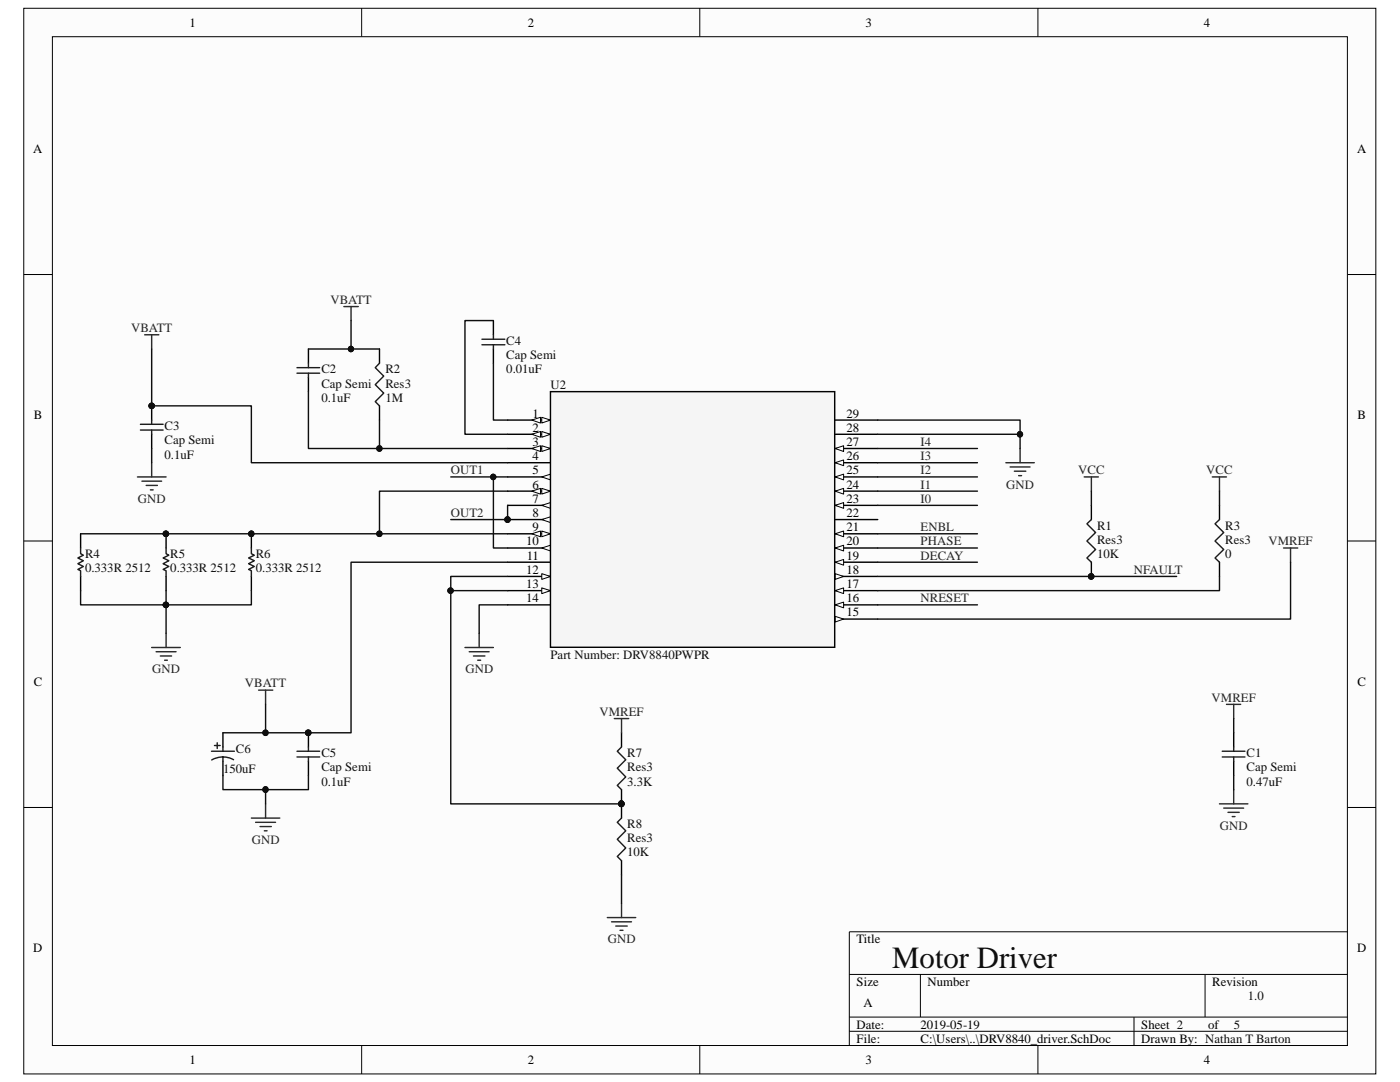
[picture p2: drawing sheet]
<svg xmlns="http://www.w3.org/2000/svg" width="279mm" height="216mm" viewBox="0 0 279 216" stroke-linecap="round" stroke-linejoin="round" font-family="sans-serif">
<path d="M4.8 1.7h269.8v212.6h-269.8z" fill="#fcfcfc"/>
<path d="M4.7 1.7h269.9v212.6h-269.9z" fill="none" stroke="#000" stroke-width=".2"/>
<path d="M10.5 7.4h258.4v201.2h-258.4z" fill="#fcfcfc"/>
<g fill="none" stroke="#000" stroke-width=".2">
<path d="M10.5 7.3h258.4v201.3h-258.4zM72.2 1.6v5.7M139.7 1.6v5.7M207.1 1.6v5.7M4.7 54.8h5.7M268.9 54.8h5.7M4.7 107.9h5.7M268.9 107.9h5.7M4.7 161.1h5.7M268.9 161.1h5.7M169.5 194.4h99.4M183.7 194.4v8.5"/>
<path d="M240.5 194.4v8.5M268.9 185.9h-99.4v22.7M72.2 208.6v5.7M139.7 208.6v5.7M169.5 202.9h99.4M169.5 205.8h99.4M207.1 208.6v5.7M226.3 202.9v5.7"/>
</g>
<path d="M101.3 83.8h8.6" fill="none" stroke="#000" stroke-width=".28"/>
<path d="M108.1 83.3l1.8 .5-1.8 .6z" fill="#fcfcfc"/>
<path d="M108.1 83.3l1.8 .5-1.8 .6z" fill="none" stroke="#000" stroke-width=".2"/>
<path d="M106.1 83.8l1.8-.5v1.1z" fill="#fcfcfc"/>
<path d="M106.1 83.8l1.8-.5v1.1z" fill="none" stroke="#000" stroke-width=".2"/>
<path d="M101.3 86.7h8.6" fill="none" stroke="#000" stroke-width=".28"/>
<path d="M108.1 86.1l1.8 .6-1.8 .5z" fill="#fcfcfc"/>
<path d="M108.1 86.1l1.8 .6-1.8 .5z" fill="none" stroke="#000" stroke-width=".2"/>
<path d="M106.1 86.7l1.8-.6v1.1z" fill="#fcfcfc"/>
<path d="M106.1 86.7l1.8-.6v1.1z" fill="none" stroke="#000" stroke-width=".2"/>
<path d="M101.3 89.5h8.6" fill="none" stroke="#000" stroke-width=".28"/>
<path d="M108.1 88.9l1.8 .6-1.8 .6z" fill="#fcfcfc"/>
<path d="M108.1 88.9l1.8 .6-1.8 .6z" fill="none" stroke="#000" stroke-width=".2"/>
<path d="M106.1 89.5l1.8-.6v1.2z" fill="#fcfcfc"/>
<path d="M106.1 89.5l1.8-.6v1.2z" fill="none" stroke="#000" stroke-width=".2"/>
<path d="M101.3 92.3h8.6M101.3 95.2h8.6" fill="none" stroke="#000" stroke-width=".28"/>
<path d="M108.1 95.2l1.8-.6v1.2z" fill="#fcfcfc"/>
<path d="M108.1 95.2l1.8-.6v1.2z" fill="none" stroke="#000" stroke-width=".2"/>
<path d="M101.3 98h8.6" fill="none" stroke="#000" stroke-width=".28"/>
<path d="M108.1 97.5l1.8 .5-1.8 .6z" fill="#fcfcfc"/>
<path d="M108.1 97.5l1.8 .5-1.8 .6z" fill="none" stroke="#000" stroke-width=".2"/>
<path d="M106.1 98l1.8-.5v1.1z" fill="#fcfcfc"/>
<path d="M106.1 98l1.8-.5v1.1z" fill="none" stroke="#000" stroke-width=".2"/>
<path d="M101.3 100.8h8.6" fill="none" stroke="#000" stroke-width=".28"/>
<path d="M108.1 100.8l1.8-.5v1.1z" fill="#fcfcfc"/>
<path d="M108.1 100.8l1.8-.5v1.1z" fill="none" stroke="#000" stroke-width=".2"/>
<path d="M101.3 103.7h8.6" fill="none" stroke="#000" stroke-width=".28"/>
<path d="M108.1 103.7l1.8-.6v1.2z" fill="#fcfcfc"/>
<path d="M108.1 103.7l1.8-.6v1.2z" fill="none" stroke="#000" stroke-width=".2"/>
<circle cx="101.3" cy="103.7" r=".54" fill="#0e0e0e"/>
<circle cx="101.3" cy="103.7" r=".54" fill="none" stroke="#0e0e0e" stroke-width=".2"/>
<path d="M101.3 106.5h8.6" fill="none" stroke="#000" stroke-width=".28"/>
<path d="M108.1 106l1.8 .5-1.8 .6z" fill="#fcfcfc"/>
<path d="M108.1 106l1.8 .5-1.8 .6z" fill="none" stroke="#000" stroke-width=".2"/>
<path d="M106.1 106.5l1.8-.5v1.1z" fill="#fcfcfc"/>
<path d="M106.1 106.5l1.8-.5v1.1z" fill="none" stroke="#000" stroke-width=".2"/>
<path d="M101.3 109.3h8.6" fill="none" stroke="#000" stroke-width=".28"/>
<path d="M108.1 109.3l1.8-.5v1.1z" fill="#fcfcfc"/>
<path d="M108.1 109.3l1.8-.5v1.1z" fill="none" stroke="#000" stroke-width=".2"/>
<path d="M101.3 112.2h8.6M101.3 115h8.6" fill="none" stroke="#000" stroke-width=".28"/>
<path d="M108.1 114.5l1.8 .5-1.8 .6z" fill="#fcfcfc"/>
<path d="M108.1 114.5l1.8 .5-1.8 .6z" fill="none" stroke="#000" stroke-width=".2"/>
<path d="M101.3 117.9h8.6" fill="none" stroke="#000" stroke-width=".28"/>
<path d="M108.1 117.3l1.8 .6-1.8 .5z" fill="#fcfcfc"/>
<path d="M108.1 117.3l1.8 .6-1.8 .5z" fill="none" stroke="#000" stroke-width=".2"/>
<path d="M101.3 120.7h8.6M166.7 123.5h8.5" fill="none" stroke="#000" stroke-width=".28"/>
<path d="M166.7 123l1.7 .5-1.7 .6z" fill="#fcfcfc"/>
<path d="M166.7 123l1.7 .5-1.7 .6z" fill="none" stroke="#000" stroke-width=".2"/>
<path d="M166.7 120.7h8.5" fill="none" stroke="#000" stroke-width=".28"/>
<path d="M166.7 120.7l1.7-.6v1.2z" fill="#fcfcfc"/>
<path d="M166.7 120.7l1.7-.6v1.2z" fill="none" stroke="#000" stroke-width=".2"/>
<path d="M166.7 117.9h8.5" fill="none" stroke="#000" stroke-width=".28"/>
<path d="M166.7 117.9l1.7-.6v1.1z" fill="#fcfcfc"/>
<path d="M166.7 117.9l1.7-.6v1.1z" fill="none" stroke="#000" stroke-width=".2"/>
<path d="M166.7 115h8.5" fill="none" stroke="#000" stroke-width=".28"/>
<path d="M166.7 114.5l1.7 .5-1.7 .6z" fill="#fcfcfc"/>
<path d="M166.7 114.5l1.7 .5-1.7 .6z" fill="none" stroke="#000" stroke-width=".2"/>
<path d="M166.7 112.2h8.5" fill="none" stroke="#000" stroke-width=".28"/>
<path d="M166.7 112.2l1.7-.6v1.2z" fill="#fcfcfc"/>
<path d="M166.7 112.2l1.7-.6v1.2z" fill="none" stroke="#000" stroke-width=".2"/>
<path d="M166.7 109.3h8.5" fill="none" stroke="#000" stroke-width=".28"/>
<path d="M166.7 109.3l1.7-.5v1.1z" fill="#fcfcfc"/>
<path d="M166.7 109.3l1.7-.5v1.1z" fill="none" stroke="#000" stroke-width=".2"/>
<path d="M166.7 106.5h8.5" fill="none" stroke="#000" stroke-width=".28"/>
<path d="M166.7 106.5l1.7-.5v1.1z" fill="#fcfcfc"/>
<path d="M166.7 106.5l1.7-.5v1.1z" fill="none" stroke="#000" stroke-width=".2"/>
<path d="M166.7 103.7h8.5M166.7 100.8h8.5" fill="none" stroke="#000" stroke-width=".28"/>
<path d="M166.7 100.8l1.7-.5v1.1z" fill="#fcfcfc"/>
<path d="M166.7 100.8l1.7-.5v1.1z" fill="none" stroke="#000" stroke-width=".2"/>
<path d="M166.7 98h8.5" fill="none" stroke="#000" stroke-width=".28"/>
<path d="M166.7 98l1.7-.5v1.1z" fill="#fcfcfc"/>
<path d="M166.7 98l1.7-.5v1.1z" fill="none" stroke="#000" stroke-width=".2"/>
<path d="M166.7 95.2h8.5" fill="none" stroke="#000" stroke-width=".28"/>
<path d="M166.7 95.2l1.7-.6v1.2z" fill="#fcfcfc"/>
<path d="M166.7 95.2l1.7-.6v1.2z" fill="none" stroke="#000" stroke-width=".2"/>
<path d="M166.7 92.3h8.5" fill="none" stroke="#000" stroke-width=".28"/>
<path d="M166.7 92.3l1.7-.5v1.1z" fill="#fcfcfc"/>
<path d="M166.7 92.3l1.7-.5v1.1z" fill="none" stroke="#000" stroke-width=".2"/>
<path d="M166.7 89.5h8.5" fill="none" stroke="#000" stroke-width=".28"/>
<path d="M166.7 89.5l1.7-.6v1.2z" fill="#fcfcfc"/>
<path d="M166.7 89.5l1.7-.6v1.2z" fill="none" stroke="#000" stroke-width=".2"/>
<path d="M166.7 86.7h8.5M166.7 83.8h8.5" fill="none" stroke="#000" stroke-width=".28"/>
<path d="M109.9 78.1h56.7v51.1h-56.7z" fill-rule="evenodd" fill="#f5f5f5"/>
<path d="M109.9 78.1h56.7v51.1h-56.7z" fill="none" stroke="#000" stroke-width=".28"/>
<circle cx="101.3" cy="103.7" r=".54" fill="#0e0e0e"/>
<circle cx="101.3" cy="103.7" r=".54" fill="none" stroke="#0e0e0e" stroke-width=".2"/>
<path d="M124 157.6v2.8" fill="none" stroke="#000" stroke-width=".28"/>
<circle cx="124" cy="160.4" r=".56" fill="#0e0e0e"/>
<circle cx="124" cy="160.4" r=".56" fill="none" stroke="#0e0e0e" stroke-width=".2"/>
<path d="M124 146.2v2.9" fill="none" stroke="#000" stroke-width=".28"/>
<path d="M124 149.1l-.8 .8 1.7 1.7-1.7 1.7 1.7 1.7-1.7 1.7 .8 .9" fill="none" stroke="#1c1c1c" stroke-width=".28"/>
<circle cx="124" cy="160.4" r=".56" fill="#0e0e0e"/>
<circle cx="124" cy="160.4" r=".56" fill="none" stroke="#0e0e0e" stroke-width=".2"/>
<path d="M92.8 129.2h5.7M93.6 130h4M94.5 130.9h2.3M95.3 131.7h.6M95.6 126.4v2.8" fill="none" stroke="#262626" stroke-width=".28"/>
<path d="M124 160.4v2.8M124 171.7v2.9" fill="none" stroke="#000" stroke-width=".28"/>
<circle cx="124" cy="160.4" r=".56" fill="#0e0e0e"/>
<circle cx="124" cy="160.4" r=".56" fill="none" stroke="#0e0e0e" stroke-width=".2"/>
<path d="M124 163.2l-.8 .9 1.7 1.7-1.7 1.7 1.7 1.7-1.7 1.7 .8 .8" fill="none" stroke="#1c1c1c" stroke-width=".28"/>
<circle cx="124" cy="160.4" r=".56" fill="#0e0e0e"/>
<circle cx="124" cy="160.4" r=".56" fill="none" stroke="#0e0e0e" stroke-width=".2"/>
<path d="M246.2 157.6v2.8M243.4 160.4h5.6M244.2 161.2h4M245.1 162.1h2.2M245.9 162.9h.6M121.2 183.1h5.7M122 183.9h4M122.9 184.8h2.3M123.7 185.6h.6M124 180.3v2.8" fill="none" stroke="#262626" stroke-width=".28"/>
<path d="M217.8 112.2v2.8M246.2 146.2v2.9M246.2 151.9v2.8" fill="none" stroke="#000" stroke-width=".28"/>
<path d="M243.9 149.9h4.6M243.9 151h4.6M246.2 149.1v.8M246.2 151v.9" fill="none" stroke="#1c1c1c" stroke-width=".28"/>
<circle cx="217.8" cy="115" r=".55" fill="#0e0e0e"/>
<circle cx="217.8" cy="115" r=".55" fill="none" stroke="#0e0e0e" stroke-width=".2"/>
<path d="M217.8 100.8v2.9" fill="none" stroke="#000" stroke-width=".28"/>
<path d="M217.8 103.7l-.9 .8 1.8 1.8-1.8 1.6 1.8 1.7-1.8 1.7 .9 .9" fill="none" stroke="#1c1c1c" stroke-width=".28"/>
<circle cx="217.8" cy="115" r=".55" fill="#0e0e0e"/>
<circle cx="217.8" cy="115" r=".55" fill="none" stroke="#0e0e0e" stroke-width=".2"/>
<path d="M30.3 129.2h5.7M31.2 130h3.9M32 130.9h2.2M32.9 131.7h.5M33.1 126.4v2.8" fill="none" stroke="#262626" stroke-width=".28"/>
<path d="M61.6 69.6v2.9M61.6 75.3v2.8M75.7 69.6v2.9M30.3 81v2.8M30.3 86.7v2.8M75.7 81v2.8" fill="none" stroke="#000" stroke-width=".28"/>
<path d="M59.3 73.4h4.5M59.3 74.5h4.5M61.6 72.5v.9M61.6 74.5v.8M75.7 72.5l-.8 .9 1.7 1.7-1.7 1.7 1.7 1.6-1.7 1.7 .8 .9" fill="none" stroke="#1c1c1c" stroke-width=".28"/>
<circle cx="30.3" cy="81" r=".55" fill="#0e0e0e"/>
<circle cx="30.3" cy="81" r=".55" fill="none" stroke="#0e0e0e" stroke-width=".2"/>
<path d="M28 84.7h4.6M28 85.8h4.6M30.3 83.8v.9M30.3 85.8v.9" fill="none" stroke="#1c1c1c" stroke-width=".28"/>
<circle cx="30.3" cy="81" r=".55" fill="#0e0e0e"/>
<circle cx="30.3" cy="81" r=".55" fill="none" stroke="#0e0e0e" stroke-width=".2"/>
<path d="M28.9 66.8h2.8M30.3 66.8v2.8M27.4 95.2h5.7M28.3 96h4M29.2 96.9h2.2M30 97.7h.6M30.3 92.3v2.9" fill="none" stroke="#262626" stroke-width=".28"/>
<path d="M98.5 64v2.8M98.5 69.6v2.9M61.6 146.2v2.9M61.6 151.9v2.8" fill="none" stroke="#000" stroke-width=".28"/>
<path d="M96.2 67.7h4.6M96.2 68.8h4.6M98.5 66.8v.9M98.5 68.8v.8" fill="none" stroke="#1c1c1c" stroke-width=".28"/>
<circle cx="61.5" cy="146.2" r=".55" fill="#0e0e0e"/>
<circle cx="61.5" cy="146.2" r=".55" fill="none" stroke="#0e0e0e" stroke-width=".2"/>
<path d="M59.3 149.9h4.5M59.3 151h4.5M61.6 149.1v.8M61.6 151v.9" fill="none" stroke="#1c1c1c" stroke-width=".28"/>
<circle cx="61.5" cy="146.2" r=".55" fill="#0e0e0e"/>
<circle cx="61.5" cy="146.2" r=".55" fill="none" stroke="#0e0e0e" stroke-width=".2"/>
<g fill="none" stroke="#262626" stroke-width=".28">
<path d="M68.6 61.2h2.9M70.1 61.2v2.8M200.7 92.3h5.7M201.6 93.2h4M202.4 94h2.3M203.3 94.9h.6M203.6 89.5v2.8M216.4 95.2h2.8M217.8 95.2v2.8M241.9 95.2h2.9M243.4 95.2v2.8M256.2 109.3h2.8"/>
<path d="M257.6 109.3v2.9M51.6 137.7h2.8M53 137.7v2.8M122.6 143.4h2.9M124 143.4v2.8M244.8 140.5h2.8M246.2 140.5v2.9M50.2 163.2h5.6M51 164.1h4M51.9 164.9h2.2M52.7 165.8h.6M53 160.4v2.8"/>
</g>
<path d="M33.1 106.5v2.8M243.4 100.8v2.9M243.4 112.2v2.8M44.5 146.2v2.9M44.5 151.9v2.8" fill="none" stroke="#000" stroke-width=".28"/>
<path d="M243.4 103.7l-.9 .8 1.7 1.8-1.7 1.6 1.7 1.7-1.7 1.7 .9 .9M42.2 149.9h4.6M42.8 148.8h1.1M43.3 148.2v1.2M44.5 151l1.3 .2 .8 .4M44.5 151l-1 .1-1.3 .5M44.5 149.1v.8M44.5 151v.9" fill="none" stroke="#1c1c1c" stroke-width=".28"/>
<circle cx="33.1" cy="106.5" r=".55" fill="#0e0e0e"/>
<circle cx="33.1" cy="106.5" r=".55" fill="none" stroke="#0e0e0e" stroke-width=".2"/>
<path d="M33.1 115v2.9" fill="none" stroke="#000" stroke-width=".28"/>
<path d="M33.1 109.3v1.2l.6 .3-1.1 .5 1.1 .6-1.1 .6 1.1 .5-1.1 .6 .5 .3v1.1" fill="none" stroke="#1c1c1c" stroke-width=".28"/>
<circle cx="33.1" cy="106.5" r=".55" fill="#0e0e0e"/>
<circle cx="33.1" cy="106.5" r=".55" fill="none" stroke="#0e0e0e" stroke-width=".2"/>
<path d="M16.1 106.5v2.8M16.1 115v2.9M50.2 106.5v2.8" fill="none" stroke="#000" stroke-width=".28"/>
<path d="M16.1 109.3v1.2l.5 .3-1.1 .5 1.1 .6-1.1 .6 1.1 .5-1.1 .6 .6 .3v1.1" fill="none" stroke="#1c1c1c" stroke-width=".28"/>
<circle cx="50.1" cy="106.5" r=".53" fill="#0e0e0e"/>
<circle cx="50.1" cy="106.5" r=".53" fill="none" stroke="#0e0e0e" stroke-width=".2"/>
<path d="M50.2 115v2.9" fill="none" stroke="#000" stroke-width=".28"/>
<path d="M50.2 109.3v1.2l.6 .3-1.2 .5 1.2 .6-1.2 .6 1.2 .5-1.2 .6 .6 .3v1.1" fill="none" stroke="#1c1c1c" stroke-width=".28"/>
<circle cx="50.1" cy="106.5" r=".53" fill="#0e0e0e"/>
<circle cx="50.1" cy="106.5" r=".53" fill="none" stroke="#0e0e0e" stroke-width=".2"/>
<path d="M101.3 115h-11.3v2.9M101.3 120.7h-5.7v5.7M124 174.6v5.7" fill="none" stroke="#0e0e0e" stroke-width=".28"/>
<circle cx="89.9" cy="117.9" r=".55" fill="#0e0e0e"/>
<circle cx="89.9" cy="117.9" r=".55" fill="none" stroke="#0e0e0e" stroke-width=".2"/>
<path d="M33.1 120.7v5.7M246.2 154.7v2.9" fill="none" stroke="#0e0e0e" stroke-width=".28"/>
<circle cx="33.1" cy="120.7" r=".55" fill="#0e0e0e"/>
<circle cx="33.1" cy="120.7" r=".55" fill="none" stroke="#0e0e0e" stroke-width=".2"/>
<path d="M30.3 89.5v2.8M101.3 112.2h-31.2v34h-17.1v-5.7M175.2 120.7h19.9" fill="none" stroke="#0e0e0e" stroke-width=".28"/>
<circle cx="61.5" cy="146.2" r=".55" fill="#0e0e0e"/>
<circle cx="61.5" cy="146.2" r=".55" fill="none" stroke="#0e0e0e" stroke-width=".2"/>
<circle cx="53" cy="146.2" r=".54" fill="#0e0e0e"/>
<circle cx="53" cy="146.2" r=".54" fill="none" stroke="#0e0e0e" stroke-width=".2"/>
<path d="M44.5 146.2h8.5" fill="none" stroke="#0e0e0e" stroke-width=".28"/>
<circle cx="53" cy="146.2" r=".54" fill="#0e0e0e"/>
<circle cx="53" cy="146.2" r=".54" fill="none" stroke="#0e0e0e" stroke-width=".2"/>
<path d="M44.5 154.7v2.9h17.1v-2.9" fill="none" stroke="#0e0e0e" stroke-width=".28"/>
<circle cx="53" cy="157.5" r=".55" fill="#0e0e0e"/>
<circle cx="53" cy="157.5" r=".55" fill="none" stroke="#0e0e0e" stroke-width=".2"/>
<path d="M53 157.6v2.8" fill="none" stroke="#0e0e0e" stroke-width=".28"/>
<circle cx="53" cy="157.5" r=".55" fill="#0e0e0e"/>
<circle cx="53" cy="157.5" r=".55" fill="none" stroke="#0e0e0e" stroke-width=".2"/>
<path d="M175.2 83.8h28.4v2.9h-28.4M175.2 98h19.9M175.2 92.3h19.9M175.2 95.2h19.9M175.2 89.5h19.9M175.2 112.2h19.9M175.2 106.5h19.9M175.2 109.3h19.9M175.2 100.8h19.9" fill="none" stroke="#0e0e0e" stroke-width=".28"/>
<circle cx="203.5" cy="86.7" r=".54" fill="#0e0e0e"/>
<circle cx="203.5" cy="86.7" r=".54" fill="none" stroke="#0e0e0e" stroke-width=".2"/>
<path d="M203.6 86.7v2.8" fill="none" stroke="#0e0e0e" stroke-width=".28"/>
<circle cx="203.5" cy="86.7" r=".54" fill="#0e0e0e"/>
<circle cx="203.5" cy="86.7" r=".54" fill="none" stroke="#0e0e0e" stroke-width=".2"/>
<path d="M90 95.2h8.5" fill="none" stroke="#0e0e0e" stroke-width=".28"/>
<circle cx="98.4" cy="95.2" r=".54" fill="#0e0e0e"/>
<circle cx="98.4" cy="95.2" r=".54" fill="none" stroke="#0e0e0e" stroke-width=".2"/>
<path d="M101.3 100.8v2.9h-11.3" fill="none" stroke="#0e0e0e" stroke-width=".28"/>
<circle cx="101.3" cy="103.7" r=".54" fill="#0e0e0e"/>
<circle cx="101.3" cy="103.7" r=".54" fill="none" stroke="#0e0e0e" stroke-width=".2"/>
<path d="M243.4 98v2.8M175.2 115h59.6M246.2 143.4v2.8" fill="none" stroke="#0e0e0e" stroke-width=".28"/>
<circle cx="217.8" cy="115" r=".55" fill="#0e0e0e"/>
<circle cx="217.8" cy="115" r=".55" fill="none" stroke="#0e0e0e" stroke-width=".2"/>
<path d="M217.8 98v2.8M101.3 117.9h-11.3v42.5h34M257.6 112.2v11.3h-82.4" fill="none" stroke="#0e0e0e" stroke-width=".28"/>
<circle cx="124" cy="160.4" r=".56" fill="#0e0e0e"/>
<circle cx="124" cy="160.4" r=".56" fill="none" stroke="#0e0e0e" stroke-width=".2"/>
<circle cx="89.9" cy="117.9" r=".55" fill="#0e0e0e"/>
<circle cx="89.9" cy="117.9" r=".55" fill="none" stroke="#0e0e0e" stroke-width=".2"/>
<path d="M75.7 83.8v5.7h25.6" fill="none" stroke="#0e0e0e" stroke-width=".28"/>
<circle cx="75.7" cy="89.5" r=".54" fill="#0e0e0e"/>
<circle cx="75.7" cy="89.5" r=".54" fill="none" stroke="#0e0e0e" stroke-width=".2"/>
<path d="M61.6 78.1v11.4h14.1" fill="none" stroke="#0e0e0e" stroke-width=".28"/>
<circle cx="75.7" cy="89.5" r=".54" fill="#0e0e0e"/>
<circle cx="75.7" cy="89.5" r=".54" fill="none" stroke="#0e0e0e" stroke-width=".2"/>
<path d="M61.6 69.6h14.1" fill="none" stroke="#0e0e0e" stroke-width=".28"/>
<circle cx="70" cy="69.6" r=".54" fill="#0e0e0e"/>
<circle cx="70" cy="69.6" r=".54" fill="none" stroke="#0e0e0e" stroke-width=".2"/>
<path d="M70.1 64v5.6" fill="none" stroke="#0e0e0e" stroke-width=".28"/>
<circle cx="70" cy="69.6" r=".54" fill="#0e0e0e"/>
<circle cx="70" cy="69.6" r=".54" fill="none" stroke="#0e0e0e" stroke-width=".2"/>
<path d="M30.3 69.6v11.4h19.9v11.3h51.1M98.5 72.5v11.3h2.8M98.5 64h-5.7v22.7h8.5" fill="none" stroke="#0e0e0e" stroke-width=".28"/>
<circle cx="30.3" cy="81" r=".55" fill="#0e0e0e"/>
<circle cx="30.3" cy="81" r=".55" fill="none" stroke="#0e0e0e" stroke-width=".2"/>
<path d="M16.1 117.9v2.8h34.1v-2.8" fill="none" stroke="#0e0e0e" stroke-width=".28"/>
<circle cx="33.1" cy="120.7" r=".55" fill="#0e0e0e"/>
<circle cx="33.1" cy="120.7" r=".55" fill="none" stroke="#0e0e0e" stroke-width=".2"/>
<path d="M33.1 117.9v2.8" fill="none" stroke="#0e0e0e" stroke-width=".28"/>
<circle cx="33.1" cy="120.7" r=".55" fill="#0e0e0e"/>
<circle cx="33.1" cy="120.7" r=".55" fill="none" stroke="#0e0e0e" stroke-width=".2"/>
<path d="M101.3 95.2h-2.8v14.1h2.8" fill="none" stroke="#0e0e0e" stroke-width=".28"/>
<circle cx="98.4" cy="95.2" r=".54" fill="#0e0e0e"/>
<circle cx="98.4" cy="95.2" r=".54" fill="none" stroke="#0e0e0e" stroke-width=".2"/>
<path d="M16.1 106.5h85.2M243.4 115v2.9h-68.2" fill="none" stroke="#0e0e0e" stroke-width=".28"/>
<circle cx="75.7" cy="106.5" r=".54" fill="#0e0e0e"/>
<circle cx="75.7" cy="106.5" r=".54" fill="none" stroke="#0e0e0e" stroke-width=".2"/>
<circle cx="50.1" cy="106.5" r=".53" fill="#0e0e0e"/>
<circle cx="50.1" cy="106.5" r=".53" fill="none" stroke="#0e0e0e" stroke-width=".2"/>
<circle cx="33.1" cy="106.5" r=".55" fill="#0e0e0e"/>
<circle cx="33.1" cy="106.5" r=".55" fill="none" stroke="#0e0e0e" stroke-width=".2"/>
<path d="M101.3 98h-25.6v8.5" fill="none" stroke="#0e0e0e" stroke-width=".28"/>
<circle cx="75.7" cy="106.5" r=".54" fill="#0e0e0e"/>
<circle cx="75.7" cy="106.5" r=".54" fill="none" stroke="#0e0e0e" stroke-width=".2"/>
<text font-size="6.1" fill="#0e0e0e" x="178.1" y="193.1">Motor Driver</text>
<g font-size="2.5">
<text x="37.8" y="5.3">1</text>
<text x="105.3" y="5.3">2</text>
<text x="172.8" y="5.3">3</text>
<text x="240.2" y="5.3">4</text>
<text x="6.6" y="30.5">A</text>
<text x="270.8" y="30.5">A</text>
<text x="6.7" y="83.7">B</text>
<text x="106.3" y="83.3">1</text>
<text x="169" y="83.3">29</text>
<text x="270.9" y="83.7">B</text>
<text x="106.3" y="86.1">2</text>
<text x="106.3" y="89">3</text>
<text x="169" y="89">27</text>
<text x="169" y="86.1">28</text>
<text x="106.3" y="91.8">4</text>
<text x="106.3" y="94.7">5</text>
<text x="169" y="94.7">25</text>
<text x="169" y="91.8">26</text>
<text x="106.3" y="97.5">6</text>
<text x="106.3" y="100.3">7</text>
<text x="169" y="100.3">23</text>
<text x="169" y="97.5">24</text>
<text x="106.3" y="103.2">8</text>
<text x="106.3" y="106">9</text>
<text x="169" y="106">21</text>
<text x="169" y="103.2">22</text>
<text x="105" y="108.8">10</text>
<text x="105.1" y="111.7">11</text>
<text x="169" y="111.7">19</text>
<text x="169" y="108.8">20</text>
<text x="105" y="114.5">12</text>
<text x="105" y="117.3">13</text>
<text x="169" y="117.3">17</text>
<text x="169" y="114.5">18</text>
<text x="105" y="120.2">14</text>
<text x="169" y="123">15</text>
<text x="169" y="120.2">16</text>
<text x="6.7" y="136.8">C</text>
<text x="270.9" y="136.8">C</text>
<text x="6.6" y="190">D</text>
<text x="170.9" y="188.2">Title</text>
<text x="270.8" y="190">D</text>
<text x="170.9" y="196.7">Size</text>
<text x="185.1" y="196.7">Number</text>
<text x="241.9" y="196.7">Revision</text>
<text x="172.3" y="201">A</text>
<text x="170.9" y="205.2">Date:</text>
<text x="170.9" y="208.1">File:</text>
<text x="183.7" y="208.1">C:\Users\..\DRV8840_driver.SchDoc</text>
<text x="183.7" y="205.2">2019-05-19</text>
<text x="227.8" y="205.2">Sheet 2</text>
<text x="227.8" y="208.1">Drawn By: Nathan T Barton</text>
<text x="241.1" y="205.2">of</text>
<text x="37.8" y="212.3">1</text>
<text x="105.3" y="212.3">2</text>
<text x="172.8" y="212.3">3</text>
<text x="240.2" y="212.3">4</text>
</g>
<g font-size="2.5" fill="#262626">
<text x="66" y="60.6">VBATT</text>
<text x="26.2" y="66.3">VBATT</text>
<text x="183.7" y="89">I4</text>
<text x="90" y="94.7">OUT1</text>
<text x="183.7" y="94.7">I2</text>
<text x="183.7" y="91.8">I3</text>
<text x="215.2" y="94.7">VCC</text>
<text x="240.7" y="94.7">VCC</text>
<text x="27.5" y="100.3">GND</text>
<text x="183.7" y="100.3">I0</text>
<text x="183.7" y="97.5">I1</text>
<text x="200.8" y="97.5">GND</text>
<text x="90" y="103.2">OUT2</text>
<text x="183.7" y="106">ENBL</text>
<text x="183.7" y="111.7">DECAY</text>
<text x="183.7" y="108.8">PHASE</text>
<text x="253.2" y="108.8">VMREF</text>
<text x="226.3" y="114.5">NFAULT</text>
<text x="183.7" y="120.2">NRESET</text>
<text x="30.4" y="134.3">GND</text>
<text x="48.9" y="137.2">VBATT</text>
<text x="92.9" y="134.3">GND</text>
<text x="119.6" y="142.8">VMREF</text>
<text x="241.8" y="140">VMREF</text>
<text x="243.4" y="165.5">GND</text>
<text x="50.2" y="168.4">GND</text>
<text x="121.3" y="188.2">GND</text>
</g>
<g font-size="2.5" fill="#0e0e0e">
<text x="101" y="68.8">C4</text>
<text x="101" y="71.7">Cap Semi</text>
<text x="64.1" y="74.5">C2</text>
<text x="64.1" y="77.3">Cap Semi</text>
<text x="76.9" y="74.5">R2</text>
<text x="76.9" y="77.3">Res3</text>
<text x="101" y="74.5">0.01uF</text>
<text x="109.9" y="77.6">U2</text>
<text x="64.1" y="80.2">0.1uF</text>
<text x="76.9" y="80.2">1M</text>
<text x="32.9" y="85.9">C3</text>
<text x="32.9" y="88.7">Cap Semi</text>
<text x="32.9" y="91.5">0.1uF</text>
<text x="218.9" y="105.7">R1</text>
<text x="244.5" y="105.7">R3</text>
<text x="17" y="111.4">R4</text>
<text x="34" y="111.4">R5</text>
<text x="51.1" y="111.4">R6</text>
<text x="218.9" y="111.4">10K</text>
<text x="218.9" y="108.5">Res3</text>
<text x="244.5" y="111.4">0</text>
<text x="244.5" y="108.5">Res3</text>
<text x="17" y="114.2">0.333R 2512</text>
<text x="34" y="114.2">0.333R 2512</text>
<text x="51.1" y="114.2">0.333R 2512</text>
<text x="109.9" y="131.5">Part Number: DRV8840PWPR</text>
<text x="44.5" y="154.2">150uF</text>
<text x="47.1" y="150.2">C6</text>
<text x="64.1" y="151.1">C5</text>
<text x="64.1" y="153.9">Cap Semi</text>
<text x="125.2" y="151.1">R7</text>
<text x="125.2" y="153.9">Res3</text>
<text x="248.8" y="151.1">C1</text>
<text x="248.8" y="153.9">Cap Semi</text>
<text x="64.1" y="156.8">0.1uF</text>
<text x="125.2" y="156.8">3.3K</text>
<text x="248.8" y="156.8">0.47uF</text>
<text x="125.2" y="165.3">R8</text>
<text x="125.2" y="170.9">10K</text>
<text x="125.2" y="168.1">Res3</text>
<text x="249" y="199.6">1.0</text>
<text x="246.2" y="205.2">5</text>
</g>
</svg>
